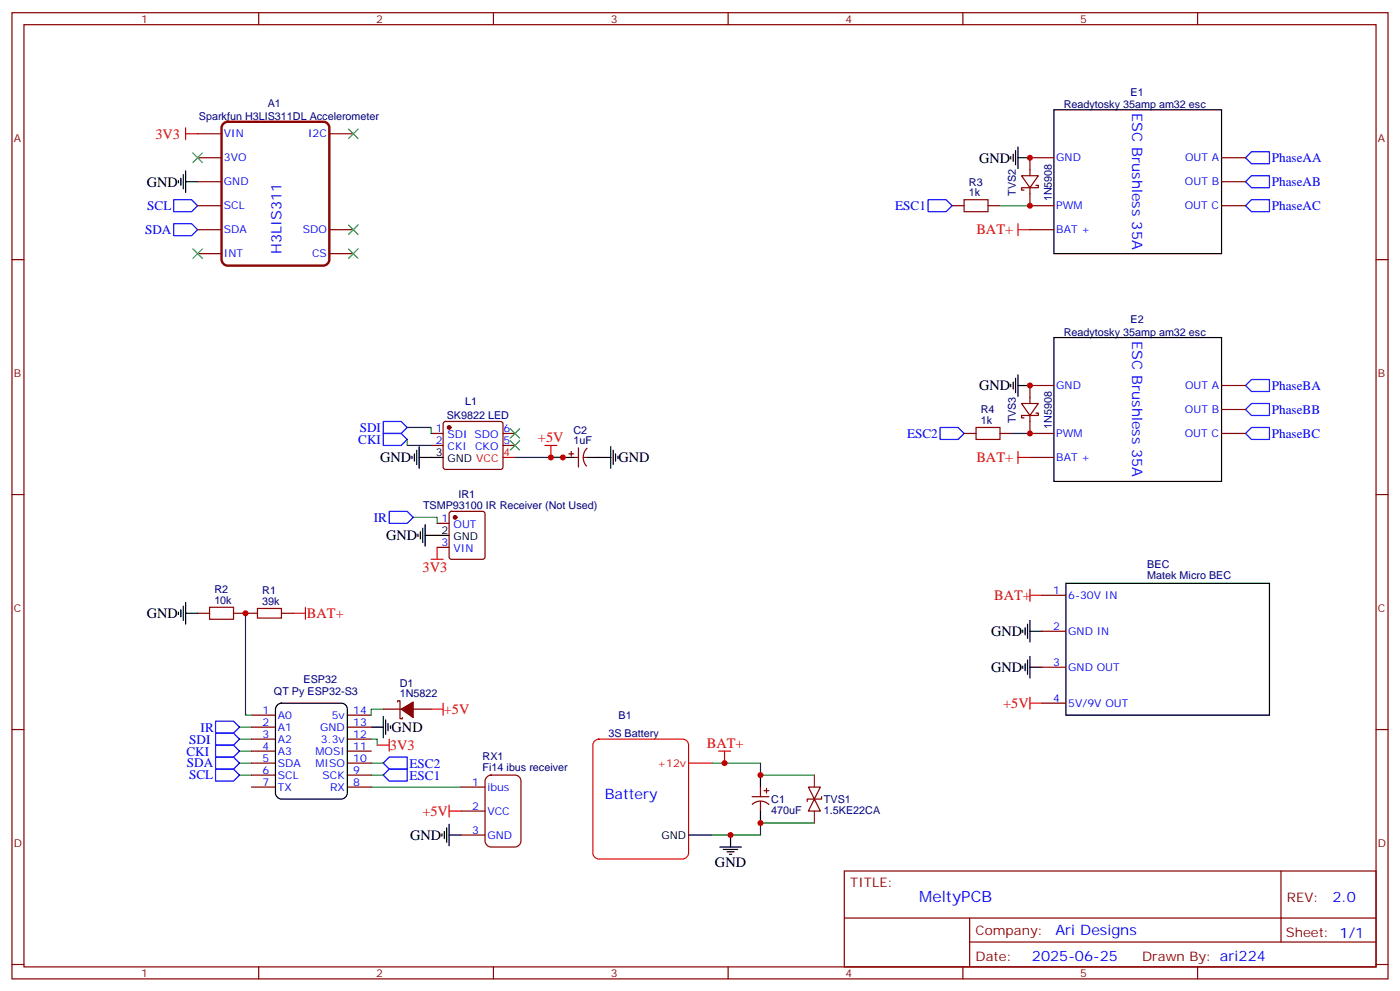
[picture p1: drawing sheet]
<svg xmlns="http://www.w3.org/2000/svg" width="412mm" height="292mm" viewBox="0 0 412 292" stroke-linecap="round" stroke-linejoin="round" font-family="sans-serif">
<g fill="none" stroke="#870000" stroke-width=".35">
<path d="M3.5 3.7h405.4v284.4h-405.4zM7.1 7.3h398.2v277.3h-398.2zM76.2 3.7v3.6M145.3 3.7v3.6M214.5 3.7v3.6M283.6 3.7v3.6M352.8 3.7v3.6M58.2 39.4h7.1M97 39.4h7.1M58.2 46.4h7.1M58.2 53.5h7.1M300.9 51.7h5l-2.5 3.5z"/>
<path d="M303.4 55.2v5.3h7M305.2 54.5h.7v.7h-5v.8h.7M310.4 46.4h-7v5.3M359.8 46.4h7.1M359.8 53.5h7.1M3.5 76.4h3.6M58.2 67.6h7.1M58.2 74.6h7.1M58.2 60.5h7.1M97 67.6h7.1M97 74.6h7.1M280.5 60.5h3.5"/>
<path d="M291 60.5h3.6M303.4 67.6h7M359.8 60.5h7.1M405.3 76.4h3.6M300.9 118.7h5l-2.5 3.6zM310.4 113.5h-7v5.2M359.8 113.5h7.1M127 127.6h3.5M127 131.1h3.5M130.8 124.2l.4-.2h16.3l.5 .2 .2 .5v12.7l-.3 .5-.4 .2h-16.3l-.5-.2-.2-.5v-12.7zM148.2 127.6h3.5M148.2 131.1h3.5"/>
<path d="M167.6 133.6h1.4M168.3 132.9v1.4M169.3 134.6h1.1M170.4 131.8v5.6M171.8 134.6h1.1M172.9 131.9a3.8 3.8 0 0 0-.1 5.3M284 127.6h3.5M294.6 127.6h3.5M303.4 122.3v5.3h7M303.4 134.6h7M305.2 121.6h.7v.7h-5v.7h.7M359.8 127.6h7.1"/>
<path d="M359.8 120.5h7.1M3.5 145.6h3.6M128.8 154h3.5M132.5 150.7l.5-.2h9.2l.5 .2 .2 .5v12.7l-.3 .5-.4 .2h-9.2l-.5-.2-.2-.5v-12.7zM405.3 145.6h3.6M128.8 161.1h3.5M306.9 175.2h7.1M58.2 180.5h3.5M68.8 180.5h7M82.9 180.5h3.5M306.9 185.8h7.1M306.9 196.4h7.1"/>
<path d="M3.5 214.7h3.6M74.1 210.5h7M74.1 214h7M74.1 217.5h7M102.3 210.5h7.1M102.3 214h7.1M102.3 217.5h7.1M112.9 208.7h5.3M117.1 206.6v-.4h.7v5.3h.7v-.3M121.7 208.7h5.3M306.9 206.9h7.1M405.3 214.7h3.6"/>
<path d="M74.1 231.6h7M74.1 221.1h7M74.1 224.6h7M74.1 228.1h7M102.3 231.6h7.1M102.3 221.1h7.1M102.3 224.6h7.1M102.3 228.1h7.1M135.8 231.6h7.1M135.8 238.7h7.1M221.5 234.5h5M221.6 236.7a3.5 3.5 0 0 1 4.9 .1"/>
<path d="M224 231.6v2.9M224 235.9v2.8M225.1 232.7h1.4M225.8 232v1.4M238.1 231.6h3.6l-1.8 3.6zM239.9 235.2l1.8 3.5h-3.6zM242 234.5v.7h-4.2v.7M135.8 245.7h7.1M248.7 256.3h156.6v28.3h-156.6zM377.3 256.4v20.8M248.7 270.2h156.5M285.6 277.2h119.6"/>
<path d="M285.6 270.2v14.1M3.5 283.8h3.6M76.2 284.6v3.5M145.3 284.6v3.5M214.5 284.6v3.5M283.6 284.6v3.5M352.8 284.6v3.5M405.3 283.8h3.6"/>
</g>
<g fill="#870000" stroke="#870000" stroke-width=".35">
<path d="M118.2 208.7l3.5-2.1v4.6z"/>
<circle cx="132.3" cy="125.8" r=".53"/>
<circle cx="134.1" cy="152.3" r=".53"/>
</g>
<g fill="none" stroke="#000" stroke-width=".35">
<path d="M310.4 32.3h49.4v42.3h-49.4zM52.6 53.1v.7M53.3 52.4v2.1M54 51.4v4.2M54.7 53.5h3.5M54.7 50.3v6.4M297.7 46.1v.7M298.4 45.4v2.1M299.2 44.3v4.2M299.9 46.4h3.5M299.9 43.3v6.3M310.4 99.3h49.4v42.4h-49.4z"/>
<path d="M297.7 113.1v.7M298.4 112.4v2.1M299.2 111.3v4.3M299.9 110.3v6.3M299.9 113.5h3.5M121.4 134.3v.7M122.1 133.6v2.1M122.8 132.5v4.2M123.5 134.6h7M123.5 131.4v6.4M165.8 134.6h3.5M172.9 134.6h7"/>
<path d="M179.9 131.4v6.4M180.6 132.5v4.2M181.3 133.6v2.1M182 134.3v.7M123.1 157.2v.7M123.8 156.5v2.1M124.5 155.4v4.3M125.2 157.6h7.1M125.2 154.4v6.3M53.3 179.4v2.1M54 178.4v4.2M54.7 177.3v6.4"/>
<path d="M314 171.7h59.9v38.8h-59.9zM52.6 180.1v.7M54.7 180.5h3.5M301.3 185.4v.7M301.3 196v.7M302 184.7v2.1M302 195.3v2.1M302.7 183.7v4.2M302.7 194.2v4.3M303.4 185.8h3.5M303.4 182.6v6.3M303.4 193.2v6.3"/>
<path d="M303.4 196.4h3.5M81.7 207.5l1.2-.6h17.6a1.76 1.76 0 0 1 1.8 1.8v24.7a1.89 1.89 0 0 1-1.8 1.8h-17.6a1.89 1.89 0 0 1-1.8-1.8v-24.7zM109.4 214h3.5M112.9 210.8v6.4M113.6 211.9v4.2M114.3 212.9v2.2M115 213.6v.7M224 228.1v3.5M224 238.7v3.5M130.2 245.4v.7M130.9 244.7v2.1M131.6 243.6v4.3"/>
<path d="M132.3 245.7h3.5M132.3 242.6v6.3M202.8 245.7h7.1M212 249.3h6.4M213.1 250h4.2M214.1 250.7h2.2M214.8 251.4h.7M215.2 245.7v3.6"/>
</g>
<g fill="none" stroke="#f00" stroke-width=".35">
<path d="M54.7 39.4h3.5M54.7 37.6v3.5M299.9 65.8v3.6M299.9 67.6h3.5M148.2 134.6h3.5M160.5 131.1h3.5M162.3 131.1v3.5M299.9 134.6h3.5M299.9 132.9v3.5M90 178.7v3.5M127 164.6h3.5M128.8 161.1v3.5"/>
<path d="M303.4 175.2h3.5M303.4 173.4v3.6M86.4 180.5h3.6M111.1 219.3h3.6M114.7 217.5v3.6M127 208.7h3.5M130.5 206.9v3.6M175.2 218l1.2-.5h24.7a1.76 1.76 0 0 1 1.7 1.8v31.7a1.89 1.89 0 0 1-1.7 1.8h-24.7a1.89 1.89 0 0 1-1.8-1.8v-31.7zM303.4 205.2v3.5M303.4 206.9h3.5M132.3 238.7h3.5M132.3 236.9v3.6"/>
<path d="M202.8 224.6h7.1M211.7 221.1h3.5M213.4 221.1v3.5"/>
</g>
<g fill="none" stroke="#00f" stroke-width=".35">
<path d="M51.2 58.8h5.2l1.8 1.7-1.8 1.8h-5.2zM273.4 58.8h5.3l1.8 1.7-1.8 1.8h-5.3zM366.9 46.4l1.8-1.7h5.2v3.5h-5.2zM366.9 53.5l1.8-1.8h5.2v3.5h-5.2zM51.2 65.8h5.2l1.8 1.8-1.8 1.8h-5.2zM366.9 60.5l1.8-1.7h5.2v3.5h-5.2zM366.9 113.5l1.8-1.8h5.2v3.5h-5.2zM112.9 124h5.3l1.7 1.8-1.7 1.8h-5.3zM112.9 127.6h5.3l1.7 1.7-1.7 1.8h-5.3zM276.9 125.8h5.3l1.8 1.8-1.8 1.7h-5.3zM366.9 120.5l1.8-1.8h5.2v3.6h-5.2zM366.9 127.6l1.8-1.8h5.2v3.5h-5.2z"/>
<path d="M114.7 150.5h5.2l1.8 1.8-1.8 1.7h-5.2zM63.5 212.2h5.3l1.8 1.8-1.8 1.8h-5.3zM63.5 219.3h5.3l1.8 1.8-1.8 1.7h-5.3zM63.5 215.8h5.3l1.8 1.7-1.8 1.8h-5.3zM63.5 222.8h5.3l1.8 1.8-1.8 1.7h-5.3zM63.5 226.3h5.3l1.8 1.8-1.8 1.8h-5.3zM112.9 228.1l1.8-1.8h5.2v3.6h-5.2zM112.9 224.6l1.8-1.8h5.2v3.5h-5.2z"/>
</g>
<g fill="none" stroke="#008700" stroke-width=".35">
<path d="M294.6 60.5h8.8M119.9 125.8h7.1v1.8M119.9 129.3v1.8h7.1M151.7 134.6h14.1M298.1 127.6h5.3M121.7 152.3h7.1v1.7M72.3 180.5v30h1.8M70.6 217.5h3.5M70.6 214h3.5M109.4 217.5h1.7v1.8M112.9 208.7h-3.5v1.8M70.6 224.6h3.5"/>
<path d="M70.6 228.1h3.5M70.6 221.1h3.5M109.4 224.6h3.5M109.4 228.1h3.5M109.4 231.6h26.4M209.9 224.6h14.1v3.5h15.9M239.9 242.2h-15.9v3.5h-14.1"/>
</g>
<path d="M143.5 228.6l1.1-.5h7.1a1.76 1.76 0 0 1 1.8 1.8v17.6a1.89 1.89 0 0 1-1.8 1.8h-7.1a1.89 1.89 0 0 1-1.7-1.8v-17.6z" fill="none" stroke="#900" stroke-width=".35"/>
<path d="M65.8 36.4l1.2-.6h28.2a1.76 1.76 0 0 1 1.8 1.8v38.8a1.89 1.89 0 0 1-1.8 1.8h-28.2a1.89 1.89 0 0 1-1.7-1.8v-38.8z" fill="none" stroke="#900" stroke-width=".71"/>
<g fill="none" stroke="#3c3" stroke-width=".35">
<path d="M102.7 38l2.8 2.8M105.5 38l-2.8 2.8M56.8 45l2.8 2.8M59.6 45l-2.8 2.8M56.8 73.2l2.8 2.9M59.6 73.2l-2.8 2.9M102.7 73.2l2.8 2.9M102.7 66.2l2.8 2.8M105.5 73.2l-2.8 2.9M105.5 66.2l-2.8 2.8M150.3 126.2l2.8 2.8M150.3 129.7l2.8 2.8"/>
<path d="M153.1 126.2l-2.8 2.8M153.1 129.7l-2.8 2.8"/>
</g>
<path d="M239.9 228.1v3.5M239.9 238.7v3.5" fill="none" stroke="#8c2424" stroke-width=".35"/>
<path d="M284 58.8h7v3.5h-7zM287.5 125.8h7.1v3.5h-7.1zM61.7 178.7h7.1v3.5h-7.1zM75.8 179.1h7.1v2.8h-7.1z" fill="none" stroke="#a10000" stroke-width=".35"/>
<g fill="#c00">
<circle cx="213.4" cy="224.6" r=".88"/>
<circle cx="215.2" cy="245.7" r=".88"/>
<circle cx="224" cy="228.1" r=".88"/>
<circle cx="224" cy="242.2" r=".88"/>
<circle cx="162.3" cy="134.6" r=".88"/>
<circle cx="165.8" cy="134.6" r=".88"/>
<circle cx="72.3" cy="180.5" r=".88"/>
<circle cx="303.4" cy="46.4" r=".88"/>
<circle cx="303.4" cy="113.5" r=".88"/>
<circle cx="303.4" cy="60.5" r=".88"/>
<circle cx="303.4" cy="127.6" r=".88"/>
</g>
<text font-size="4.6" fill="#00f" x="270.8" y="265.4">MeltyPCB</text>
<g font-size="4.2" fill="#00f">
<text x="333.5" y="33.3" transform="rotate(90 333.5 33.3)">ESC Brushless 35A</text>
<text x="82.9" y="74.6" transform="rotate(-90 82.9 74.6)">H3LIS311</text>
<text x="333.5" y="100.4" transform="rotate(90 333.5 100.4)">ESC Brushless 35A</text>
<text x="178.2" y="235.2">Battery</text>
<text x="392.5" y="265.6">2.0</text>
<text x="310.9" y="275.2">Ari Designs</text>
<text x="304" y="283">2025-06-25</text>
</g>
<g font-size="4.2" fill="#f00">
<text x="45.8" y="40.8">3V3</text>
<text x="287.6" y="69">BAT+</text>
<text x="158.5" y="130.1">+5V</text>
<text x="287.6" y="136">BAT+</text>
<text x="124.5" y="168.5">3V3</text>
<text x="292.8" y="176.6">BAT+</text>
<text x="90.4" y="181.9">BAT+</text>
<text x="295.5" y="208.4">+5V</text>
<text x="130.7" y="210.1">+5V</text>
<text x="114.8" y="220.7">3V3</text>
<text x="208.2" y="220">BAT+</text>
<text x="124.4" y="240.1">+5V</text>
</g>
<g font-size="4.2">
<text x="288.4" y="47.8">GND</text>
<text x="43.2" y="54.9">GND</text>
<text x="288.4" y="114.9">GND</text>
<text x="112" y="136">GND</text>
<text x="182.2" y="136.1">GND</text>
<text x="113.8" y="159">GND</text>
<text x="43.2" y="182">GND</text>
<text x="291.9" y="187.2">GND</text>
<text x="291.9" y="197.8">GND</text>
<text x="115.4" y="215.5">GND</text>
<text x="120.8" y="247.2">GND</text>
<text x="210.6" y="255.3">GND</text>
</g>
<g font-size="3.9" fill="#00f">
<text x="374.6" y="47.7">PhaseAA</text>
<text x="374.6" y="54.7">PhaseAB</text>
<text x="43.4" y="61.8">SCL</text>
<text x="263.7" y="61.8">ESC1</text>
<text x="374.6" y="61.8">PhaseAC</text>
<text x="42.7" y="68.9">SDA</text>
<text x="374.6" y="114.7">PhaseBA</text>
<text x="374.6" y="121.8">PhaseBB</text>
<text x="105.5" y="130.6">CKI</text>
<text x="106" y="127.1">SDI</text>
<text x="267.2" y="128.8">ESC2</text>
<text x="374.6" y="128.8">PhaseBC</text>
<text x="110.1" y="153.5">IR</text>
<text x="59.1" y="215.3">IR</text>
<text x="55.8" y="218.9">SDI</text>
<text x="54.9" y="222.3">CKI</text>
<text x="55.1" y="225.7">SDA</text>
<text x="120.6" y="225.9">ESC2</text>
<text x="55.7" y="229.4">SCL</text>
<text x="120.6" y="229.4">ESC1</text>
</g>
<g font-size="3.9" fill="#800">
<text x="250.5" y="260.9">TITLE:</text>
<text x="379.1" y="265.6">REV:</text>
<text x="287.4" y="275.1">Company:</text>
<text x="378.7" y="275.7">Sheet: 1/1</text>
<text x="287.4" y="282.8">Date:</text>
<text x="336.4" y="282.9">Drawn By: ari224</text>
</g>
<g font-size="3.2" fill="#800">
<text x="41.6" y="6.7">1</text>
<text x="110.8" y="6.7">2</text>
<text x="179.9" y="6.7">3</text>
<text x="249.1" y="6.7">4</text>
<text x="318.2" y="6.7">5</text>
<text x="4.1" y="41.8">A</text>
<text x="405.9" y="41.8">A</text>
<text x="4.1" y="111">B</text>
<text x="405.9" y="111">B</text>
<text x="4.1" y="180.1">C</text>
<text x="405.9" y="180.1">C</text>
<text x="4.1" y="249.3">D</text>
<text x="405.9" y="249.3">D</text>
<text x="41.6" y="287.5">1</text>
<text x="110.8" y="287.5">2</text>
<text x="179.9" y="287.5">3</text>
<text x="249.1" y="287.5">4</text>
<text x="318.2" y="287.5">5</text>
</g>
<g font-size="3.2" fill="#000080">
<text x="333" y="28.2">E1</text>
<text x="58.6" y="35.2">Sparkfun H3LIS311DL Accelerometer</text>
<text x="78.9" y="31.4">A1</text>
<text x="313.4" y="31.7">Readytosky 35amp am32 esc</text>
<text x="285.4" y="57.7">1k</text>
<text x="285.4" y="54.6">R3</text>
<text x="299.2" y="57.6" transform="rotate(-90 299.2 57.6)">TVS2</text>
<text x="309.8" y="59.2" transform="rotate(-90 309.8 59.2)">1N5908</text>
<text x="333" y="95.2">E2</text>
<text x="313.4" y="98.8">Readytosky 35amp am32 esc</text>
<text x="137.1" y="119.3">L1</text>
<text x="131.6" y="123.4">SK9822 LED</text>
<text x="288.9" y="124.7">1k</text>
<text x="288.9" y="121.6">R4</text>
<text x="299.2" y="124.6" transform="rotate(-90 299.2 124.6)">TVS3</text>
<text x="168.9" y="130.7">1uF</text>
<text x="168.9" y="127.7">C2</text>
<text x="309.8" y="126.3" transform="rotate(-90 309.8 126.3)">1N5908</text>
<text x="124.6" y="149.9">TSMP93100 IR Receiver (Not Used)</text>
<text x="135" y="146.4">IR1</text>
<text x="338" y="167.3">BEC</text>
<text x="338" y="170.4">Matek Micro BEC</text>
<text x="63.1" y="177.7">10k</text>
<text x="63.1" y="174.4">R2</text>
<text x="77.2" y="178">39k</text>
<text x="77.2" y="174.8">R1</text>
<text x="89.4" y="201">ESP32</text>
<text x="117.8" y="202.1">D1</text>
<text x="80.7" y="204.6">QT Py ESP32-S3</text>
<text x="117.8" y="205.2">1N5822</text>
<text x="182.2" y="211.6">B1</text>
<text x="179.2" y="216.9">3S Battery</text>
<text x="142.2" y="226.9">Fi14 ibus receiver</text>
<text x="142.2" y="223.7">RX1</text>
<text x="227.2" y="239.5">470uF</text>
<text x="227.2" y="236.3">C1</text>
<text x="242.7" y="239.5">1.5KE22CA</text>
<text x="242.7" y="236.3">TVS1</text>
</g>
<g font-size="3.2" fill="#00f">
<text x="66" y="40.4">VIN</text>
<text x="90.7" y="40.4">I2C</text>
<text x="66" y="47.5">3VO</text>
<text x="311.1" y="47.5">GND</text>
<text x="349.1" y="47.5">OUT A</text>
<text x="66" y="54.5">GND</text>
<text x="349.1" y="54.5">OUT B</text>
<text x="66" y="61.6">SCL</text>
<text x="311.1" y="61.6">PWM</text>
<text x="349" y="61.6">OUT C</text>
<text x="66" y="68.7">SDA</text>
<text x="89.2" y="68.7">SDO</text>
<text x="311.1" y="68.7">BAT +</text>
<text x="66" y="75.7">INT</text>
<text x="91.9" y="75.7">CS</text>
<text x="311.1" y="114.5">GND</text>
<text x="349.1" y="114.5">OUT A</text>
<text x="349.1" y="121.6">OUT B</text>
<text x="128.3" y="127.2">1</text>
<text x="128.3" y="130.7">2</text>
<text x="131.8" y="129">SDI SDO</text>
<text x="148.3" y="130.7">5</text>
<text x="148.3" y="127.2">6</text>
<text x="311.1" y="128.6">PWM</text>
<text x="349" y="128.6">OUT C</text>
<text x="131.8" y="132.5">CKI</text>
<text x="140" y="132.5">CKO</text>
<text x="311.1" y="135.7">BAT +</text>
<text x="130.1" y="153.7">1</text>
<text x="133.6" y="155.4">OUT</text>
<text x="130.1" y="160.7">3</text>
<text x="133.6" y="162.5">VIN</text>
<text x="310.2" y="174.8">1</text>
<text x="314.7" y="176.2">6-30V IN</text>
<text x="310.2" y="185.4">2</text>
<text x="314.7" y="186.8">GND IN</text>
<text x="310.2" y="196">3</text>
<text x="314.7" y="197.4">GND OUT</text>
<text x="310.2" y="206.6">4</text>
<text x="314.7" y="208">5V/9V OUT</text>
<text x="77.4" y="210.1">1</text>
<text x="77.4" y="213.6">2</text>
<text x="81.8" y="211.5">A0</text>
<text x="81.8" y="215.1">A1</text>
<text x="94.3" y="215.1">GND</text>
<text x="97.7" y="211.5">5v</text>
<text x="104.1" y="213.6">13</text>
<text x="104.1" y="210.1">14</text>
<text x="77.4" y="217.2">3</text>
<text x="77.4" y="220.7">4</text>
<text x="81.8" y="218.6">A2</text>
<text x="94.5" y="218.6">3.3v</text>
<text x="104.1" y="220.7">11</text>
<text x="104.1" y="217.2">12</text>
<text x="77.4" y="224.2">5</text>
<text x="77.4" y="227.8">6</text>
<text x="81.8" y="222.1">A3</text>
<text x="81.8" y="225.6">SDA</text>
<text x="92.9" y="225.6">MISO</text>
<text x="92.9" y="222.1">MOSI</text>
<text x="104.1" y="227.8">9</text>
<text x="104.1" y="224.2">10</text>
<text x="77.4" y="231.3">7</text>
<text x="81.8" y="229.2">SCL</text>
<text x="81.8" y="232.7">TX</text>
<text x="95" y="229.2">SCK</text>
<text x="97.2" y="232.7">RX</text>
<text x="104.1" y="231.3">8</text>
<text x="139.1" y="231.3">1</text>
<text x="143.6" y="232.7">ibus</text>
<text x="139.1" y="238.3">2</text>
<text x="143.6" y="239.7">VCC</text>
<text x="139.1" y="245.4">3</text>
<text x="143.6" y="246.8">GND</text>
</g>
<g font-size="3.2">
<text x="128.3" y="134.3">3</text>
<text x="131.8" y="136">GND VCC</text>
<text x="130.1" y="157.2">2</text>
<text x="133.6" y="159">GND</text>
<text x="194.9" y="246.8">GND</text>
</g>
<g font-size="3.2" fill="#f00">
<text x="148.3" y="134.3">4</text>
<text x="193.6" y="225.6">+12v</text>
</g>
</svg>
